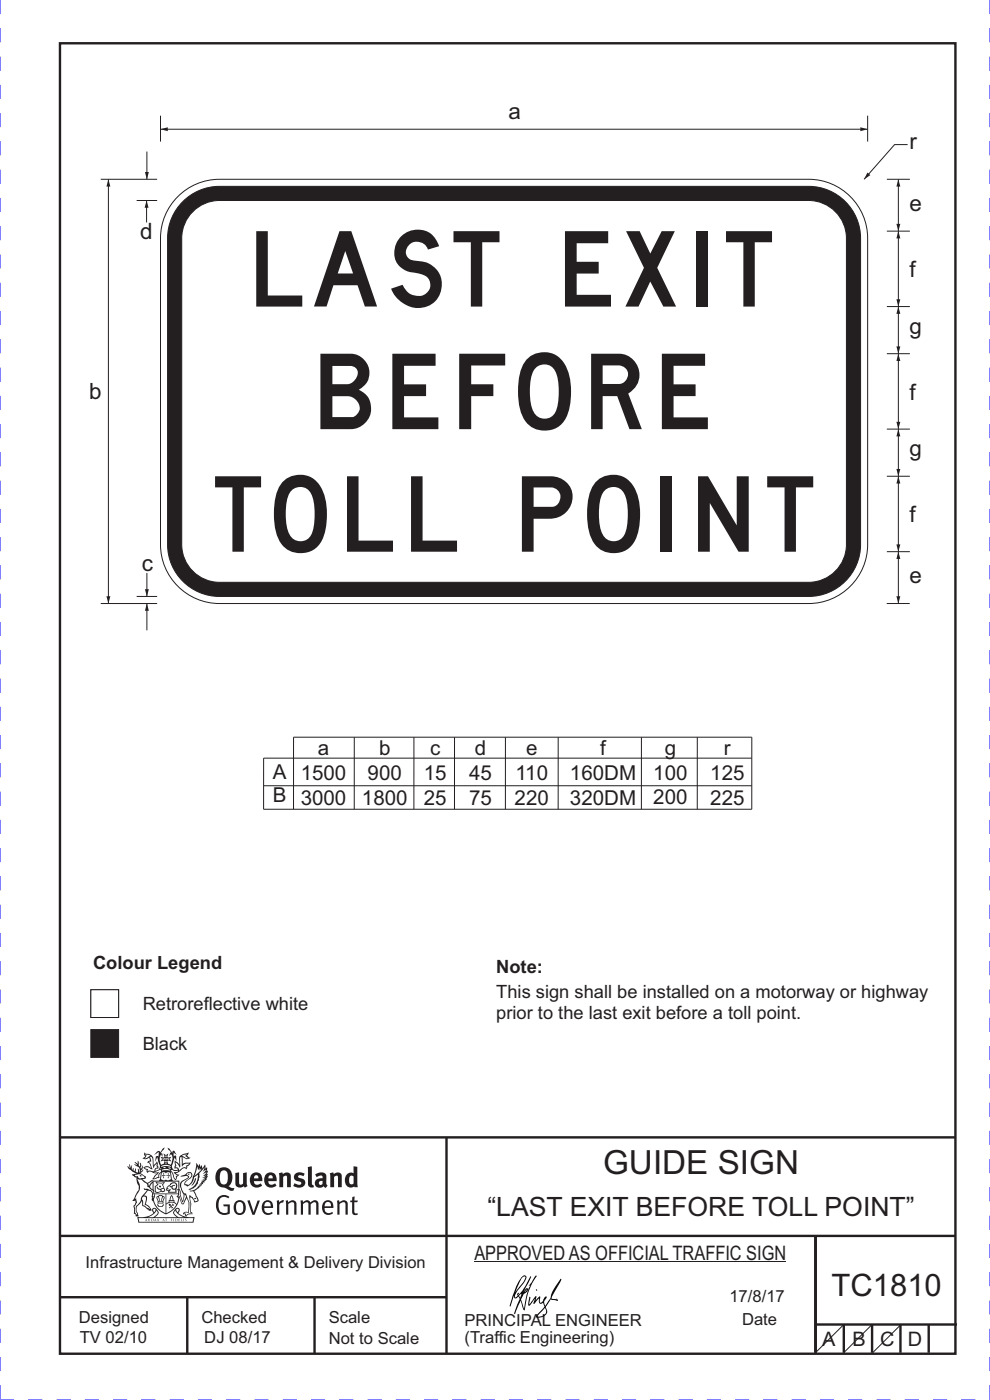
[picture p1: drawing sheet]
<svg xmlns="http://www.w3.org/2000/svg" width="210mm" height="297mm" viewBox="0 0 210 297" stroke-linecap="round" stroke-linejoin="round" font-family="sans-serif">
<g fill="none" stroke="#231f20" stroke-width=".51">
<path d="M12.7 9.2h190v278h-190zM12.7 241.3h190M94.7 241.4v45.8M12.7 275.2h82M12.7 262.2h190.1M39.7 275.2v12M66.7 275.2v12M173 262.1v24.9M173 281h30M179 281v6M185 281v6M191 281v6"/>
<path d="M197 281v6"/>
</g>
<path d="M100.6 267.7h66.2" fill="none" stroke="#231f20" stroke-width=".21"/>
<g fill="#231f20">
<path d="M47 248.4a2.55 2.55 0 0 0 0 2.7l.3 .2a.81 .81 0 0 0 1-1v-.5a1.04 1.04 0 0 0-1.1-1.5zM46.3 248.1a1.82 1.82 0 0 1 2.1-.2 1.82 1.82 0 0 1 .9 1.8 2.29 2.29 0 0 1-.8 2l.7 .3h.5l-.2 .6a2.87 2.87 0 0 1-2-.7 2.12 2.12 0 0 1-1.7-3.1z" fill-rule="evenodd"/>
<path d="M49.9 248.9l.8-.2v2a.46 .46 0 0 0 .3 .6 .46 .46 0 0 0 .6-.3v-2.1l.7-.2v2.4l.2 .5-.5 .3-.3-.3a1.02 1.02 0 0 1-1.2 .3 1.02 1.02 0 0 1-.6-1.1z" fill-rule="evenodd"/>
<path d="M54 249.5l-.1 .5h.9a.49 .49 0 0 0-.2-.6 .49 .49 0 0 0-.6 .1zM53.4 249.1a1.34 1.34 0 0 1 1.6-.2 1.34 1.34 0 0 1 .6 1.5v.2h-1.7a.77 .77 0 0 0 .5 .8 .77 .77 0 0 0 .9-.4l.3 .5a1.59 1.59 0 0 1-2 .2 1.59 1.59 0 0 1-.5-2.1z" fill-rule="evenodd"/>
<path d="M57 249.5l-.1 .5h1a.49 .49 0 0 0-.2-.6 .49 .49 0 0 0-.7 .1zM56.4 249.1a1.34 1.34 0 0 1 1.6-.2 1.34 1.34 0 0 1 .7 1.5v.2h-1.8a.77 .77 0 0 0 .5 .8 .77 .77 0 0 0 .9-.4l.4 .5a1.59 1.59 0 0 1-2.1 .2 1.59 1.59 0 0 1-.5-2.1z" fill-rule="evenodd"/>
<path d="M59.2 248.9l.7-.2 .1 .4a.95 .95 0 0 1 1-.3 .95 .95 0 0 1 .7 .8v2.3h-.8v-2.3a.46 .46 0 0 0-.8 .1v2.2h-.8z" fill-rule="evenodd"/>
<path d="M62.6 249.1a1.75 1.75 0 0 1 2-.1l-.2 .5-.6-.2a.43 .43 0 0 0-.6 .3l.4 .3a1.04 1.04 0 0 1 1.2 1.1 1.04 1.04 0 0 1-1.4 1l-1.2-.4 .3-.6 1 .4 .4-.4a.88 .88 0 0 0-1-.5l-.4-.2-.1-.4z" fill-rule="evenodd"/>
<path d="M65.3 247.6l.8-.2 .1 3.8 .3 .2 .1 .4a.88 .88 0 0 1-1 0 .88 .88 0 0 1-.3-1z" fill-rule="evenodd"/>
<path d="M67.8 250.6a.43 .43 0 0 0-.1 .7 .43 .43 0 0 0 .7-.1v-.7zM66.8 249.1a1.7 1.7 0 0 1 2.4 .1v1.9l.3 .4-.4 .5-.5-.4a1.03 1.03 0 0 1-1.7-.1 1.03 1.03 0 0 1 .8-1.5h.7v-.4a.8 .8 0 0 0-1.2 .1z" fill-rule="evenodd"/>
<path d="M70 248.9l.7-.2 .1 .4a.95 .95 0 0 1 1-.3 .95 .95 0 0 1 .7 .8v2.3h-.8v-2.3a.46 .46 0 0 0-.8 .1v2.2h-.8z" fill-rule="evenodd"/>
<path d="M74.3 249.5a1.48 1.48 0 0 0 0 1.7h.5l.2-.1v-1.5l-.3-.2zM75 247.4l.8 .1 .1 4.4h-.7l-.1-.2a1.26 1.26 0 0 1-1.4 0 1.26 1.26 0 0 1-.5-1.3 1.29 1.29 0 0 1 .4-1.4 1.29 1.29 0 0 1 1.4-.1z" fill-rule="evenodd"/>
<path d="M46.4 253.9a1.72 1.72 0 0 1 2.3 0l-.3 .3a1.24 1.24 0 0 0-1.4-.2 1.24 1.24 0 0 0-.6 1.4 1.49 1.49 0 0 0 1.2 1.9l.7-.1v-1.3h-.8l-.1-.4h1.3v1.9a1.93 1.93 0 0 1-2.2 0 1.93 1.93 0 0 1-.7-2.2l.2-.8z" fill-rule="evenodd"/>
<path d="M50.4 255.1a1.65 1.65 0 0 0 .2 2.2 .99 .99 0 0 0 1-1.4 .78 .78 0 0 0-.4-.8 .78 .78 0 0 0-.8 0zM50 254.9a1.33 1.33 0 0 1 1.6-.1 1.33 1.33 0 0 1 .5 1.4 1.31 1.31 0 0 1-1.3 1.6 1.31 1.31 0 0 1-1.2-1.6v-.6z" fill-rule="evenodd"/>
<path d="M52.5 254.7l.4-.1 .9 2.6 .8-2.5h.5l-1.1 3h-.5z" fill-rule="evenodd"/>
<path d="M56.3 255.2l-.2 .7h1.3a.7 .7 0 0 0-.3-.8 .7 .7 0 0 0-.8 .1zM55.9 255a1.22 1.22 0 0 1 1.5-.2 1.22 1.22 0 0 1 .5 1.5h-1.8a.93 .93 0 0 0 .5 1 .93 .93 0 0 0 1.1-.2l.2 .3a1.43 1.43 0 0 1-1.8 .1 1.43 1.43 0 0 1-.6-1.7z" fill-rule="evenodd"/>
<path d="M58.7 254.7l.4-.1 .1 .5 .4-.4 .6-.1-.2 .5a.66 .66 0 0 0-.8 .7v1.9h-.4z" fill-rule="evenodd"/>
<path d="M60.6 254.7l.4-.1 .1 .5a.94 .94 0 0 1 1-.5 .94 .94 0 0 1 .8 .8v2.3h-.5l-.1-2.5a.81 .81 0 0 0-1.2 .3v2.2h-.4z" fill-rule="evenodd"/>
<path d="M63.7 254.7l.5-.1 .1 .5 .4-.3a.78 .78 0 0 1 1.1 .3 .9 .9 0 0 1 1-.5 .9 .9 0 0 1 .8 .8v2.3h-.5l-.1-2.5a.67 .67 0 0 0-1.1 .3v2.2h-.5v-2.4l-.4-.3-.7 .4v2.3h-.5z" fill-rule="evenodd"/>
<path d="M69 255.2l-.1 .7h1.3a.7 .7 0 0 0-.3-.8 .7 .7 0 0 0-.9 .1zM68.7 255a1.22 1.22 0 0 1 1.5-.2 1.22 1.22 0 0 1 .5 1.5h-1.8a.93 .93 0 0 0 .4 1 .93 .93 0 0 0 1.2-.2l.1 .3a1.44 1.44 0 0 1-1.7 .1 1.44 1.44 0 0 1-.6-1.7z" fill-rule="evenodd"/>
<path d="M71.4 254.7l.5-.1 .1 .5a.94 .94 0 0 1 1-.5 .94 .94 0 0 1 .8 .8v2.3h-.5l-.1-2.5a.81 .81 0 0 0-1.2 .3v2.2h-.4z" fill-rule="evenodd"/>
<path d="M74.7 253.9l.5-.1v.9h.7l-.1 .3h-.6v2.2l.1 .2h.5l.1 .3a.75 .75 0 0 1-1.2-.6v-2.1h-.4v-.3h.4z" fill-rule="evenodd"/>
<path d="M30.8 244.9l1.1 .3-.9 .5h-.4l.6-.5zM31.8 245.4h.2a2.44 2.44 0 0 1 .4 1.9l.1 .5 .7-1-.1 .6 .3 .3a.57 .57 0 0 0-.6 .7l-1-.1-.5 .2 .2-.5-.8-.3 .7-.1 .9 .5 .1-.1-.6-1.3-.2-.2h.5zM30.7 244.4l-.1 .5 .2 .4-.6 .4a1.04 1.04 0 0 0 1.4-.1l.2 .6-.3 .1-.2 .4a.94 .94 0 0 1 .8 1.1l-.2-.1a1.16 1.16 0 0 0-1.5-.1l.3 .4 .4 .2 .1 .5 .2 .1 .1-.2a.94 .94 0 0 1 1.1 .2l.8 .1-1.2 1.2a1.13 1.13 0 0 0 1.2-.2l.4-.1-.1-.4 .5-.8a.83 .83 0 0 0-.6 1.1l-.3-.1-.7 .4 1.1-1.4-.5 .1-.5-.1 1.3-.5-.1-.1-.9 .4v-.3l.2-.2 .3 .1 .1-.3-.2-.4v-.6l-.1-.4-.7 1v-.7a1.42 1.42 0 0 0-1.6-1.8z" fill-rule="evenodd"/>
<path d="M38.5 245.2l.5-.2 .7-.1-.6 .3 .8 .5h-.3zM38.3 245.5l.2-.1 .1 2a1.69 1.69 0 0 1 1.6-.6l-.8 .5 .1 .5a1.1 1.1 0 0 0-1.5 .6l-.1-.5-.2-.2h-.5l.3-.4-.3-.7a1.42 1.42 0 0 1 .8 1.1l.2-.1zM37.1 246.2l.1 1-.2 .3 .1 .4h.5l.1 .2a.96 .96 0 0 1-1.1-.1l-.1 .1a1.06 1.06 0 0 0 1.3 .2v.1a.72 .72 0 0 1-1 .2l.3 .5 .6 .2-.4 .2-.1 .6-.2-.3-.4-1.1-.4-.4 .4 .9a1.54 1.54 0 0 0 .7 1.2l.2-.3a.58 .58 0 0 1 .4-.8l.2-.1h-.3l-.5-.3 .9-.5a.93 .93 0 0 1 1.2-.5v.2l.2-.2 .1-.5a.99 .99 0 0 0 .7-.8l-1.3 .1-.3 .2-.1-1.4 .9 .4 .9-.3h-.4l-.5-.4 .4-.7-.6 .2a1.46 1.46 0 0 0-1.4 2.1v.4l-.2-.4z" fill-rule="evenodd"/>
<path d="M35.6 248.9l.2 .1-.1 .3 .4 .1h-.4v.6l-.1-.6h-.3l.3-.1z" fill-rule="evenodd"/>
<path d="M34.6 248.9l.2 .1v.3l.3 .1h-.3l-.1 .6v-.6h-.4l.4-.1z" fill-rule="evenodd"/>
<path d="M34.3 248.8a.57 .57 0 0 1 .9 .2 .57 .57 0 0 1 .9-.2l.2 1.4h-.2a.57 .57 0 0 1-.9 0 .69 .69 0 0 1-1.1 0zM34.2 248.1l-.3 2.1-.2 .4h3l-.2-.4-.3-2.1h-.2v.2l-.8-.1-.8 .1v-.2z" fill-rule="evenodd"/>
<path d="M34.2 252.4a.3 .3 0 0 0 .6 0 .3 .3 0 0 0-.6 0zM33.3 250.9l.3 .3-.3 .4a.79 .79 0 0 0 0 1.3l.8-.2-.1-.3a.55 .55 0 0 1-.7-.6l.1-.1 .2 .3 .3 .2 .8-.2-.4-.7 .4-.4-.7 .2zM33 250.7l1.1 .2 .9-.2-.4 .6 .4 1.2a.56 .56 0 0 1-.8 .3l-.2 .1a.73 .73 0 0 1-.9 .1 .73 .73 0 0 1-.3-1v-.4l.6-.4z" fill-rule="evenodd"/>
<path d="M35.6 251.8l.7-.4a.58 .58 0 0 1 1-.1 .58 .58 0 0 1-.4 .9l-.3-.3a.43 .43 0 0 1 .6-.4 .57 .57 0 0 0-.8 .2l-.2-.1-.3 .1 .4 .2a.55 .55 0 0 0 .9 .4v.5h-1.3l.3-.4-.1-.1-.6 .1 .2-.3-.2-.1zM35.4 251.8l-.1 .2a.39 .39 0 0 0 .2 .6h.3l-.2 .4h1.9l-.1-.8a.86 .86 0 0 0-.1-1.3 .86 .86 0 0 0-1.3 .4z" fill-rule="evenodd"/>
<path d="M36 254.8h.8v.2h-.8zM36.4 253.8l.2 .8h-.4zM36.4 253.5l-.3 .5-.1 .6h-.2v.4l-.7 .4 .2 .1a1.48 1.48 0 0 1 2.1 .2l.2-.1-.6-.5v-.5h-.2l-.1-.6z" fill-rule="evenodd"/>
<path d="M35.8 255.4l.4 .1 .1 .3 .3-.2-.2-.2a.38 .38 0 0 1 .5 .5l-.2-.2-.3 .2 .3 .2-.3 .3-.1-.4-.4 .4-.1-.2 .4-.3-.1-.1-.2 .1z" fill-rule="evenodd"/>
<path d="M34.5 254h.2v.2l-.2 .6h-.2zM33.6 255.3h.9v.2a.55 .55 0 0 1-.8 .4v-.2l-.2-.1zM33.4 254h.2l.2 .8h-.2zM33.6 255l.8-.1 .1 .2h-.8zM33.8 253.7h.5l-.2 1.1h-.1zM33.3 253.8l-.1 .3 .3 1.1a.48 .48 0 0 0-.1 .6 .48 .48 0 0 0 .5 .2h.5a.49 .49 0 0 0 .2-.8l.3-1.1-.1-.3a1.42 1.42 0 0 0-1.5 0z" fill-rule="evenodd"/>
<path d="M33.7 251.5l.4 .1 .1 .3h-.3z" fill-rule="evenodd"/>
<path d="M41.3 250.1l.3-.2-.2 .8-.6 .8h-.2l.5-.7z" fill-rule="evenodd"/>
<path d="M39.7 249l.3-.2 .5 .2a.88 .88 0 0 1-.6 1.1 1.22 1.22 0 0 0-.8 1.3l.5 .2a.72 .72 0 0 0 .9-.4l.5-.8 .2-.6 .8-.6v.2a2.85 2.85 0 0 1-2 2.9l.1 .1a2.13 2.13 0 0 0 1.9-1.5v-.3a2.01 2.01 0 0 0 .3-1.7l1.1-1.3-.4 1 .7-.5-.7 1 .8-.4-.8 .8 .7-.2-.9 .6 .8-.1-.8 .4h.7l-.8 .3 .3 .2h-.4l.2 .3h-.4l.2 .3h-.4l.1 .2h-.1a2.16 2.16 0 0 1-2 1.1l.1 .2 .4-.1a.76 .76 0 0 1 .7 .8l.5 1.2-.6 .2a1.45 1.45 0 0 0-1.1-1.3l.2 1.8-.1 1.8 .4 .3a1.07 1.07 0 0 0-1.2 .4v-.3l-.5-.2a.87 .87 0 0 1 1.1-.1v-.7a4.4 4.4 0 0 0-.6-3.1l-.1-.3h-.2a2.16 2.16 0 0 1-.7-2.2l.3-.4 1.2-.7a.55 .55 0 0 0-.4-.8zM37.8 252.4a.76 .76 0 0 1 .3 1.1l.6 1.6 .4-1.7 .2 .1a.61 .61 0 0 1-.1 .9l-.3 .8-.2 .1-.7-1.6-.3 .1a1.18 1.18 0 0 0 .1-1.4zM41.8 247.5l.2 .7 .3-.5v.6l.4-.5a1.9 1.9 0 0 1-1.2 1.4l-.3 .3zM38.2 249.6l1.4-.2 .2 .2v.3l-.5 .2a1.26 1.26 0 0 0-.9 1.9l.2 .7a1.84 1.84 0 0 1 .1 2.1l-.4-1.4a.96 .96 0 0 0-.4-1.2l-.4 .2a.78 .78 0 0 1 0 1.3l.1 .3h.4l.4 1.1a.38 .38 0 0 0 .2 .4 .38 .38 0 0 0 .4-.1l.6-1.2a2.94 2.94 0 0 1 .4 2.5l-.1 .4h-.8l-.3 .4v.2l.4-.1 .1 .4 .2 .1a1.02 1.02 0 0 1 1.3-.5v-.4l-.3-.1 .1-1.8-.3-1.3h.1a1.14 1.14 0 0 1 .8 1 .63 .63 0 0 0 .8-.2 .63 .63 0 0 0-.2-.9l-.6-1.2 .9-.6 .2-.4h.3l-.1-.2h.4l-.1-.3h.3l-.1-.3 .5-.1-.2-.2 .6-.4v-.2h-.2l.4-.5h-.3l.3-.5-.4 .1 .4-.5v-.3l-.3 .2 .2-.7-.1-.2-.4 .3v-.8l-.6 .8-.2-.8-.2 .5-.3-.7-.1 .6-.5-.8-.1 1.4-.6 1.8a1.81 1.81 0 0 1-1 1.5l-.6-.2a1.75 1.75 0 0 1 1.1-1.2 .75 .75 0 0 0 .1-1.3 .75 .75 0 0 0-1.2 .4z" fill-rule="evenodd"/>
<path d="M41.2 254.1h.3l.2 .2-.4 .1z" fill-rule="evenodd"/>
<path d="M29.4 258.4h11.6l-.1 .8h-11.4zM31.3 258.2l.5-.1a2.48 2.48 0 0 0 1.4-1.3l.3 .5-.5 .6-.5 .3zM32.5 256.6l.3-.2 .2 .1-.3 .7zM37.2 256.8a2.65 2.65 0 0 0 1.8 1.4h-1.1l-.5-.3-.5-.6zM37.4 256.5l.2-.1 .3 .2-.3 .6zM29.2 258.2l.1 1.2h11.8l.2-1.1-.2-.1a4.1 4.1 0 0 1-3.3-.9l.3-.4-.1-.6a1.06 1.06 0 0 0-1.3 1l.2 .4 .6 .5h-4.7l.3-.1a.84 .84 0 0 0 .6-.8 .84 .84 0 0 0-.5-.8l-.3-.2h-.5l-.1 .6 .3 .4a4.2 4.2 0 0 1-3.4 .9z" fill-rule="evenodd"/>
<path d="M31 258.7l.1 .2h-.2zM31 258.5l-.3 .6 .4-.2 .2 .2z" fill-rule="evenodd"/>
<path d="M31.3 258.6h.3v.4a.25 .25 0 0 0 .2-.1 .25 .25 0 0 0-.1-.3h.1a.29 .29 0 0 1 0 .4 .29 .29 0 0 1-.4 0 .29 .29 0 0 1 0-.4z" fill-rule="evenodd"/>
<path d="M32.2 258.6a.22 .22 0 0 1 .3 .2 .22 .22 0 0 1-.3 .2zM32 258.6l.1 .4a.33 .33 0 0 0 .4 0 .33 .33 0 0 0 0-.4 .33 .33 0 0 0-.5 0z" fill-rule="evenodd"/>
<path d="M32.9 258.7l.1 .2h-.2zM32.9 258.5l-.2 .6 .3-.2 .2 .2z" fill-rule="evenodd"/>
<path d="M33.3 258.6h.2l.1 .1 .2-.1-.2 .2 .2 .3-.3-.3-.1 .3h-.1l.2-.3z" fill-rule="evenodd"/>
<path d="M34.7 258.7l.1 .2h-.2zM34.7 258.5l-.3 .6 .4-.2 .2 .2z" fill-rule="evenodd"/>
<path d="M35 258.5h.5l-.2 .1v.5h-.2l.1-.5z" fill-rule="evenodd"/>
<path d="M36.2 258.6l.3-.1-.1 .1v.2h.1h-.1v.3h-.2z" fill-rule="evenodd"/>
<path d="M36.7 258.6h.2v.5h-.2z" fill-rule="evenodd"/>
<path d="M37.3 258.6a.22 .22 0 0 1 .3 .2 .22 .22 0 0 1-.3 .2zM37.1 258.6v.4a.33 .33 0 0 0 .5 0 .33 .33 0 0 0 0-.4 .33 .33 0 0 0-.5 0z" fill-rule="evenodd"/>
<path d="M37.8 258.6l.4-.1-.2 .1v.2h.1h-.1v.2l.2 .1h-.4z" fill-rule="evenodd"/>
<path d="M38.4 258.6h.2l-.1 .4 .2 .1h-.3z" fill-rule="evenodd"/>
<path d="M38.9 258.6h.2v.5h-.2z" fill-rule="evenodd"/>
<path d="M39.3 258.6h.2h-.1l.2 .3-.2 .2-.1-.1v-.1l.2 .1z" fill-rule="evenodd"/>
<path d="M34.2 247.4a1.51 1.51 0 0 1 2 .2 2.67 2.67 0 0 0-2.1 0zM35.7 247.6l.4 .1 .1 .3-.4-.1zM34.6 247.6h.5l.1 .2h-.4zM34 247.8l.3 .2h-.3zM34.9 246.9l.3-.2 .3 .2zM34.9 245.6l.2 .1v.3h-.2zM35 245.1l.2 .2 .2-.2-.1 .3h-.2zM35.1 246.3h.2l.1 .4-.2-.2-.2 .2zM35.3 245.7l.2-.1v.4h-.2zM34.4 245.7h.3l.1 .3-.4 .1 .2-.2zM35.7 245.7h.3l-.2 .2 .2 .2-.4-.1zM32.7 244.9l1-.5-.1 1-.2-.2-.3 .2-.3 1.1 .5-1 .3 .9a1.84 1.84 0 0 1 .2 1.7l.4 .1a2.48 2.48 0 0 1 2.2 0l.2-.2-.2-.7 .7-1.8 .4 .7-.2-1-.2-.1-.2 .3v-.9l.6 .4-.6-.8-.3 .1-.1 .4-.5-.9-.5-.3 .2 .5 .6 .5-.5 .8 .4-.4a2.06 2.06 0 0 1 0 2.3l-.5-.2-.2-.6 .1-.1 .8 .2-.4-.5 .4-.5-.7 .2-.2-.2 .2-.7-.5 .4-.5-.4 .2 .7-.2 .2-.7-.2 .4 .5-.4 .5 .8-.2 .1 .1-.2 .6-.5 .2a2.02 2.02 0 0 1 0-2.2l.3 .5-.1-.7-.3-.1 .8-1.2-.4 .3-.5 .8-.2-.3a.8 .8 0 0 0-.8 .5z" fill-rule="evenodd"/>
<path d="M29.2 250.1l.3 .1a.61 .61 0 0 1 .8 .4l.3 .2a.8 .8 0 0 1 .6 1l.4 .1 .5 .5a1 1 0 0 1 .5 1.1l-.1 .7v-.5h-.1a.96 .96 0 0 0-.8-1.3l-.2-.2h-.7l-.1-.1-.1 .1 .1 .3h.6l-1.2 1.3-.2 1-.4 .6a1.33 1.33 0 0 0-.5 1.8l.2 .5a1.26 1.26 0 0 1-.5-1.5l-.1-.3a1.56 1.56 0 0 0 .4-1.7l-.3 .2 .2-.5a3.2 3.2 0 0 0 .7-3zM30.4 253.9h.4a2.06 2.06 0 0 1-.1 1.6l.7 .5 .4 .4-.6-.1-.8-.6-.1-.9a.51 .51 0 0 1 .1-.9zM28.6 249.3a1.52 1.52 0 0 1 2.1 .5l-1.1 .2-.2-.1-.1-.4h-.5zM27.5 247v.8l-.3-.4h-.1a3.1 3.1 0 0 0 1.9 1.6l-1 .1 .5 .6 .5 .1 .1 1.1a1.84 1.84 0 0 1-.3 2.5l-.4 .9-.3 .4 .2 .1 .4-.1 .1 .4-.2 .5-.3 .2 .1 1.7h.2l.3 .5 .1 .1 .4-.1-.1-.5a1.3 1.3 0 0 1-.1-1.7l.9-1 .1 1.1 .6 .2 .5 .5 .1-.1 .2 .3h.5a1.85 1.85 0 0 0-1.2-1.4l.1-.3a1.39 1.39 0 0 0 0-1.4l-.5-.1 .5-.5a.66 .66 0 0 1 .9-.4 .66 .66 0 0 1 .3 .9l-.1 .4 .2-.1v.2l-.1 .3 .2 .5 .1-.3a2.24 2.24 0 0 0 .1-2.2 .73 .73 0 0 1-.7-.7 .73 .73 0 0 1 .6-.7v-.2a.94 .94 0 0 0-.9 .8 .48 .48 0 0 1-.1-.6 .48 .48 0 0 1 .5-.2l.5-.3a.51 .51 0 0 0-.8 .2l-.5 .2-1-.8h.6l.2-.5-1.2-.7 .5-.5v-.3l-.5 .4 .1-.2a.69 .69 0 0 0 .2-1v.4l-.2 .3v-1.1l-.3-.2 .1 .6-.1 .2-.4-1.3v.7l-.6-.4 .5 .7-.6-.2 .3 .3a1 1 0 0 1 .7 1.4l-.2-.8v.9l-.5-.2v-.8l-.2 .7-.2-.1-.1-.6-.2 .4-.2-.2 .1-.7-.2 .5z" fill-rule="evenodd"/>
<path d="M29.6 249.4l.2-.1 .3 .2z" fill-rule="evenodd"/>
<path d="M32.4 250.5h5.6v2l-.2-.1v-1.7h-5.2v2.5h5.2v-.8l.1 .2-.1 1.1v-.3h-2.5v4a4.1 4.1 0 0 0 2.6-3.6l.1-.1a4 4 0 0 1-2.8 3.9 4.2 4.2 0 0 1-2.8-4.7l.1 1.2 .1-.1a3.8 3.8 0 0 0 2.5 3.4v-4h-2.5l-.2-.9z" fill-rule="evenodd"/>
<circle cx="40" cy="249.1" r=".17"/>
</g>
<path d="M179 281l-6 6M185 281l-6 6" fill="none" stroke="#231f20" stroke-width=".21"/>
<g fill="#231f20" stroke="#231f20" stroke-width=".21">
<path d="M19.3 210h5.9v5.9h-5.9z" fill-rule="evenodd"/>
<path d="M19.3 218.4h5.9v5.9h-5.9z" fill-rule="evenodd"/>
</g>
<path d="M19.3 210h5.9v5.9h-5.9z" fill-rule="evenodd" fill="#fff" stroke="#231f20" stroke-width=".21"/>
<path d="M34 27.4h150M75.2 156.4l-.1 15.3M87.8 156.4v15.3M96.4 156.4v15.3M107.2 156.4v15.3M118.4 156.4v15.3M136.1 156.4v15.3M147.9 156.4v15.3M55.9 166.7h103.6M55.9 160.8h103.6M55.9 160.8v10.9h103.6v-15.3h-97.2v15.3" fill="none" stroke="#231f20" stroke-width=".21"/>
<g fill="#231f20">
<path d="M34 27.4l1.6-.4v.8z"/>
<path d="M182.5 27l1.5 .4-1.5 .4z"/>
</g>
<path d="M34 24.5v5.5M192.5 30.7h-2.7l-6.5 7.3" fill="none" stroke="#231f20" stroke-width=".21"/>
<path d="M184 36.6l.6 .5-1.3 .9z" fill="#231f20"/>
<path d="M21.4 38h11.9M23 38v90M184 24.5v5.5M29 42.5h4.3M21.4 128h11.9M29 126.5h4.3" fill="none" stroke="#231f20" stroke-width=".21"/>
<g fill="#231f20">
<path d="M22.6 126.5h.8l-.4 1.5z"/>
<path d="M23 38l.4 1.6h-.8z"/>
</g>
<path d="M31.2 121.6v4.9" fill="none" stroke="#231f20" stroke-width=".21"/>
<path d="M30.7 125h.9l-.4 1.5z" fill="#231f20"/>
<path d="M31.2 32.2v5.8" fill="none" stroke="#231f20" stroke-width=".21"/>
<path d="M30.7 36.5h.9l-.4 1.5z" fill="#231f20"/>
<path d="M31.2 128v5.7" fill="none" stroke="#231f20" stroke-width=".21"/>
<path d="M31.2 128l.4 1.6h-.9z" fill="#231f20"/>
<path d="M31.1 42.5v4.7" fill="none" stroke="#231f20" stroke-width=".21"/>
<path d="M31.1 42.5l.4 1.6h-.8z" fill="#231f20"/>
<path d="M188.1 38h4.9M188.1 49h4.9M188.1 65h4.9M188.1 75h4.9M188.1 91h4.9M188.1 117h4.9M188.1 101h4.9M190.6 117v11M188.1 128h4.9" fill="none" stroke="#231f20" stroke-width=".21"/>
<g fill="#231f20">
<path d="M190.1 126.5h.9l-.4 1.5z"/>
<path d="M190.6 117l.4 1.6h-.9z"/>
</g>
<path d="M190.6 101v16" fill="none" stroke="#231f20" stroke-width=".21"/>
<g fill="#231f20">
<path d="M190.1 115.5h.9l-.4 1.5z"/>
<path d="M190.6 101l.4 1.6h-.9z"/>
</g>
<path d="M190.6 75v16" fill="none" stroke="#231f20" stroke-width=".21"/>
<g fill="#231f20">
<path d="M190.1 89.5h.9l-.4 1.5z"/>
<path d="M190.6 75l.4 1.6h-.9z"/>
</g>
<path d="M190.6 49v16" fill="none" stroke="#231f20" stroke-width=".21"/>
<g fill="#231f20">
<path d="M190.1 63.5h.9l-.4 1.5z"/>
<path d="M190.6 49l.4 1.6h-.9z"/>
</g>
<path d="M190.6 91v10" fill="none" stroke="#231f20" stroke-width=".21"/>
<g fill="#231f20">
<path d="M190.1 99.5h.9l-.4 1.5z"/>
<path d="M190.6 91l.4 1.6h-.9z"/>
</g>
<path d="M190.6 65v10" fill="none" stroke="#231f20" stroke-width=".21"/>
<g fill="#231f20">
<path d="M190.1 73.5h.9l-.4 1.5z"/>
<path d="M190.6 65l.4 1.6h-.9z"/>
</g>
<path d="M37.7 41.7a12.5 12.5 0 0 1 8.8-3.7h125a12.5 12.5 0 0 1 12.5 12.5v65a12.5 12.5 0 0 1-12.5 12.5h-125a12.5 12.5 0 0 1-12.5-12.5v-65a12.5 12.5 0 0 1 3.7-8.8z" fill="none" stroke="#231f20" stroke-width=".21"/>
<path d="M38.8 42.8a11 11 0 0 1 7.7-3.3h125a11 11 0 0 1 11 11v65a11 11 0 0 1-11 11h-125a11 11 0 0 1-11-11v-65a11 11 0 0 1 3.3-7.7z" fill-rule="evenodd" fill="#231f20" stroke="#231f20" stroke-width=".21"/>
<path d="M40.9 44.9a8 8 0 0 1 5.6-2.4h125a8 8 0 0 1 8 8v65a8 8 0 0 1-8 8h-125a8 8 0 0 1-8-8v-65a8 8 0 0 1 2.4-5.6z" fill-rule="evenodd" fill="#fff" stroke="#231f20" stroke-width=".21"/>
<g fill="#231f20">
<path d="M45.6 101h9.8v2.4h-3.7v13.6h-2.4v-13.6h-3.7z"/>
<path d="M73.6 101h2.5v13.7h7.3v2.3h-9.8z"/>
<path d="M87.2 101h2.4v13.7h7.3v2.3h-9.7z"/>
<path d="M140 101h2.5v16h-2.5z"/>
<path d="M148.1 101h2.1l6.1 10.5v-10.5h2.5v16h-2.1l-6.1-10.3v10.3h-2.5z"/>
<path d="M162.7 101h9.8v2.4h-3.7v13.6h-2.4v-13.6h-3.7z"/>
<path d="M83.2 75h9.2v2.6h-6.7v3.9h4.7v2.5h-4.7v4.5h7.3v2.5h-9.8z"/>
<path d="M97.4 75h9.8v2.5h-7.3v4h4.8v2.5h-4.8v7h-2.5z"/>
<path d="M140.4 75h9.2v2.6h-6.7v3.9h4.6v2.5h-4.6v4.5h7.3v2.5h-9.8z"/>
<path d="M54.4 49h2.4v13.7h7.3v2.3h-9.7z"/>
<path d="M85.2 50.1a4.8 4.8 0 0 1 8 2.1l-2.4 .7a2.35 2.35 0 0 0-3-1.6 2.35 2.35 0 0 0-1.5 3 2.11 2.11 0 0 0 2.1 1 5.1 5.1 0 0 1 5 6.7 5.1 5.1 0 0 1-8 2.2l-1.5-1.3-.9-1.7 2.4-.8a3.4 3.4 0 0 0 4.8 2 2.32 2.32 0 0 0 1-2.5 2.32 2.32 0 0 0-2-1.8l-.6-.1a5.3 5.3 0 0 1-4.4-2.2 4.8 4.8 0 0 1 1-5.7z"/>
<path d="M96.2 49h9.8v2.4h-3.7v13.6h-2.4v-13.6h-3.7z"/>
<path d="M119.8 49h9.2v2.6h-6.7v3.9h4.7v2.5h-4.7v4.5h7.3v2.5h-9.8z"/>
<path d="M132.8 49h2.9l2.2 4.8 2.5-4.8h2.7l-3.7 7.8 4 8.2h-2.7l-2.8-5.3-2.5 5.3h-2.7l3.9-8.2z"/>
<path d="M147.6 49h2.5v16h-2.5z"/>
<path d="M154 49h9.8v2.4h-3.7v13.6h-2.4v-13.6h-3.7z"/>
<path d="M60.4 101.8a7.9 7.9 0 0 0-2.3 5.8 12.2 12.2 0 0 0 1.6 7.8 5.2 5.2 0 0 0 5.4 1.8 5.2 5.2 0 0 0 3.8-4.3 14.1 14.1 0 0 0-1-9.8 5 5 0 0 0-7.5-1.3zM62 103.9a2.71 2.71 0 0 1 4.4 2 13.3 13.3 0 0 1-.4 7.5 2.61 2.61 0 0 1-2.5 1.4 2.61 2.61 0 0 1-2.3-1.8 12.6 12.6 0 0 1 .2-8.4z"/>
<path d="M113.2 103.4h3.7a2.06 2.06 0 0 1 2 2 2.06 2.06 0 0 1-1.9 2.1h-3.8zM110.7 101v16h2.5v-7h3.3a4.5 4.5 0 0 0 4.6-2.9 4.5 4.5 0 0 0-1.5-5.2l-1-.6-1.1-.2z"/>
<path d="M126.8 101.8a7.9 7.9 0 0 0-2.2 5.8 12.2 12.2 0 0 0 1.5 7.8 5.2 5.2 0 0 0 5.5 1.8 5.2 5.2 0 0 0 3.8-4.3 14.1 14.1 0 0 0-1-9.8 5 5 0 0 0-7.6-1.3zM128.4 103.9a2.71 2.71 0 0 1 4.4 2 13.3 13.3 0 0 1-.4 7.5 2.61 2.61 0 0 1-2.5 1.4 2.61 2.61 0 0 1-2.2-1.8 12.6 12.6 0 0 1 .1-8.4z"/>
<path d="M68 75v16h6.4a4.4 4.4 0 0 0 4.2-3.4 4.4 4.4 0 0 0-2.5-4.9 4 4 0 0 0 2.2-4.5 4 4 0 0 0-3.9-3.2zM70.5 77.6h3.8a1.58 1.58 0 0 1 1.5 1 1.58 1.58 0 0 1-.3 1.8l-.9 .8-.6 .3h-3.5zM70.5 84h3.2a2.58 2.58 0 0 1 2.5 3.2l-.7 .9-.5 .3-4.5 .1z"/>
<path d="M112.2 75.8a7.9 7.9 0 0 0-2.3 5.8 12.2 12.2 0 0 0 1.6 7.8 5.2 5.2 0 0 0 5.4 1.8 5.2 5.2 0 0 0 3.8-4.3 14.1 14.1 0 0 0-1-9.8 5 5 0 0 0-7.5-1.3zM113.8 77.9a2.71 2.71 0 0 1 4.4 2 13.3 13.3 0 0 1-.4 7.5 2.61 2.61 0 0 1-2.5 1.4 2.61 2.61 0 0 1-2.3-1.8 12.6 12.6 0 0 1 .2-8.4z"/>
<path d="M127.8 77.5h3.4a1.97 1.97 0 0 1 2 1.9 1.97 1.97 0 0 1-1.9 2.1h-3.5zM125.4 75v16h2.4v-7h3.1l2.6 7h2.6l-2.8-7.5a4.5 4.5 0 0 0 2.2-5 4.5 4.5 0 0 0-4.2-3.5z"/>
<path d="M72 49h2.5l5.5 16h-2.6l-1.6-4.5h-5.1l-1.4 4.5h-2.7zM73.2 53.2l-1.6 4.8h3.3z"/>
</g>
<path d="M190.6 38v11" fill="none" stroke="#231f20" stroke-width=".21"/>
<g fill="#231f20">
<path d="M190.1 47.5h.9l-.4 1.5z"/>
<path d="M190.6 38l.4 1.6h-.9z"/>
</g>
<path d="M191.1 281l-6 6" fill="none" stroke="#231f20" stroke-width=".21"/>
<g fill="#000001">
<path d="M111.6 273.7l.2-.2-.5 .7zM110.4 274.5l.3 .1-.3 .7-.3-.4zM110.9 270.9l.5-.1a9.3 9.3 0 0 1-2 3.2l-.1 .2 1-2.5zM110.6 271a14.7 14.7 0 0 0-2.2 4.9l-.3 1.2 .1 .1 .8-2.4a.42 .42 0 0 0 .2 .7 .42 .42 0 0 0 .6-.3l.2-.2 .2 .6-1.1 3.1h.2l1.1-2.8 .6 1.9 .2 .2 .2-.5a13.5 13.5 0 0 1 2-6.2l.5-.5-.2-.2-1.6 2.1 .4-.1a14.9 14.9 0 0 0-1.3 5.1l-.4-1.2a1.39 1.39 0 0 1 .2-1.8l.1-.2a.92 .92 0 0 0 .8-1.2 .75 .75 0 0 0-.7 .7l-.2 .2 1.6-3.4h-.1l-.4 .7a10.5 10.5 0 0 1-2.2 3.2l.2-.4a.32 .32 0 0 0-.4 .2 .32 .32 0 0 0 .1 .4l-.5 .4a3.2 3.2 0 0 1 1.1-2.3l.5-.6a2.49 2.49 0 0 0 .7-1.6l-.3-.2z" fill-rule="evenodd"/>
<path d="M115.6 277.5a1.15 1.15 0 0 1 .1 1.3 1.15 1.15 0 0 1-1.2 .5h-.5zM112.3 275.1l-.3 1.7 .3 .2 1.2-1.5-.3 1.1 1.1-1.2a.94 .94 0 0 0 .4 1.2l.5-.3 .3 .9-1.2 1.3a.98 .98 0 0 0-.5 1 1.9 1.9 0 0 0 2.3-1.3l-.1-.3a1.02 1.02 0 0 1 .3-1.4l.5-.9 1.5 .3-.2-.5v.3l-1.1-.2v-.2l2-3.6 .1-.3-.1-.1-1.8 2.7a6.6 6.6 0 0 1-1.5 3l-.2-.2a1.01 1.01 0 0 1 .4-1.4l.1-.2-.3-.2-.3 .5-.2 .5-.5 .4-.2-.4 .1-.9-.2-.1-.8 .9 .2-.9h-.1l-1.4 1.7 .2-1.4v-.1z" fill-rule="evenodd"/>
<path d="M113.7 273.5l.3 .3h-.3z" fill-rule="evenodd"/>
</g>
<path d="M0 0v297M210 0v297M0 297h210" fill="none" stroke="#00f" stroke-width=".21" stroke-dasharray="3 3" stroke-linecap="butt"/>
<text font-size="7.1" fill="#231f20" x="127.9" y="249">GUIDE SIGN</text>
<text font-size="6.6" fill="#231f20" x="176.4" y="275">TC1810</text>
<text font-size="5.6" fill="#231f20" x="103.4" y="258">“LAST EXIT BEFORE TOLL POINT”</text>
<g font-size="4.8" fill="#231f20">
<text x="107.8" y="25.3">a</text>
<text x="192.9" y="31.6">r</text>
<text x="192.9" y="44.8">e</text>
<text x="29.8" y="50.7">d</text>
<text x="192.9" y="58.8">f</text>
<text x="192.9" y="70.8">g</text>
<text x="18.9" y="84.7">b</text>
<text x="192.9" y="84.8">f</text>
<text x="192.9" y="96.8">g</text>
<text x="192.9" y="110.8">f</text>
<text x="30.1" y="121.2">c</text>
<text x="192.9" y="123.8">e</text>
</g>
<g font-size="4.4" fill="#231f20">
<text x="67.4" y="160.2">a</text>
<text x="80.4" y="160.2">b</text>
<text x="91.2" y="160.2">c</text>
<text x="100.7" y="160.2">d</text>
<text x="111.6" y="160.2">e</text>
<text x="127.3" y="160.2">f</text>
<text x="141" y="160.2">g</text>
<text x="153.6" y="160.2">r</text>
<text x="57.9" y="165.3">A</text>
<text x="63.8" y="165.4">1500</text>
<text x="78" y="165.4">900</text>
<text x="89.9" y="165.4">15</text>
<text x="99.5" y="165.4">45</text>
<text x="109.3" y="165.4">110</text>
<text x="120.9" y="165.4">160DM</text>
<text x="138.6" y="165.4">100</text>
<text x="150.7" y="165.5">125</text>
<text x="57.9" y="170.2">B</text>
<text x="63.8" y="170.7">3000</text>
<text x="76.8" y="170.7">1800</text>
<text x="89.9" y="170.7">25</text>
<text x="99.5" y="170.7">75</text>
<text x="109.2" y="170.7">220</text>
<text x="120.9" y="170.7">320DM</text>
<text x="138.6" y="170.7">200</text>
<text x="150.7" y="170.8">225</text>
</g>
<g font-size="4.2" fill="#231f20">
<text x="100.6" y="267.2">APPROVED AS OFFICIAL TRAFFIC SIGN</text>
<text x="174.4" y="285.6">A</text>
<text x="180.9" y="285.6">B</text>
<text x="186.7" y="285.6">C</text>
<text x="192.6" y="285.6">D</text>
</g>
<g font-size="3.9" fill="#231f20">
<text x="19.8" y="205.7">Colour Legend</text>
<text x="105.3" y="206.4">Note:</text>
<text x="30.3" y="214.3">Retroreflective white</text>
<text x="105.3" y="211.8">This sign shall be installed on a motorway or highway</text>
<text x="105.3" y="216.1">prior to the last exit before a toll point.</text>
<text x="30.3" y="222.8">Black</text>
</g>
<g font-size="3.5" fill="#231f20">
<text x="18.2" y="269">Infrastructure Management &amp; Delivery Division</text>
<text x="16.7" y="280.6">Designed</text>
<text x="42.7" y="280.6">Checked</text>
<text x="69.7" y="280.6">Scale</text>
<text x="98.5" y="281.3">PRINCIPAL ENGINEER</text>
<text x="154.7" y="276.2">17/8/17</text>
<text x="157.4" y="281.2">Date</text>
<text x="16.9" y="284.8">TV 02/10</text>
<text x="43.3" y="284.9">DJ 08/17</text>
<text x="69.7" y="285.2">Not to Scale</text>
<text x="98.5" y="284.8">(Traffic Engineering)</text>
</g>
</svg>
